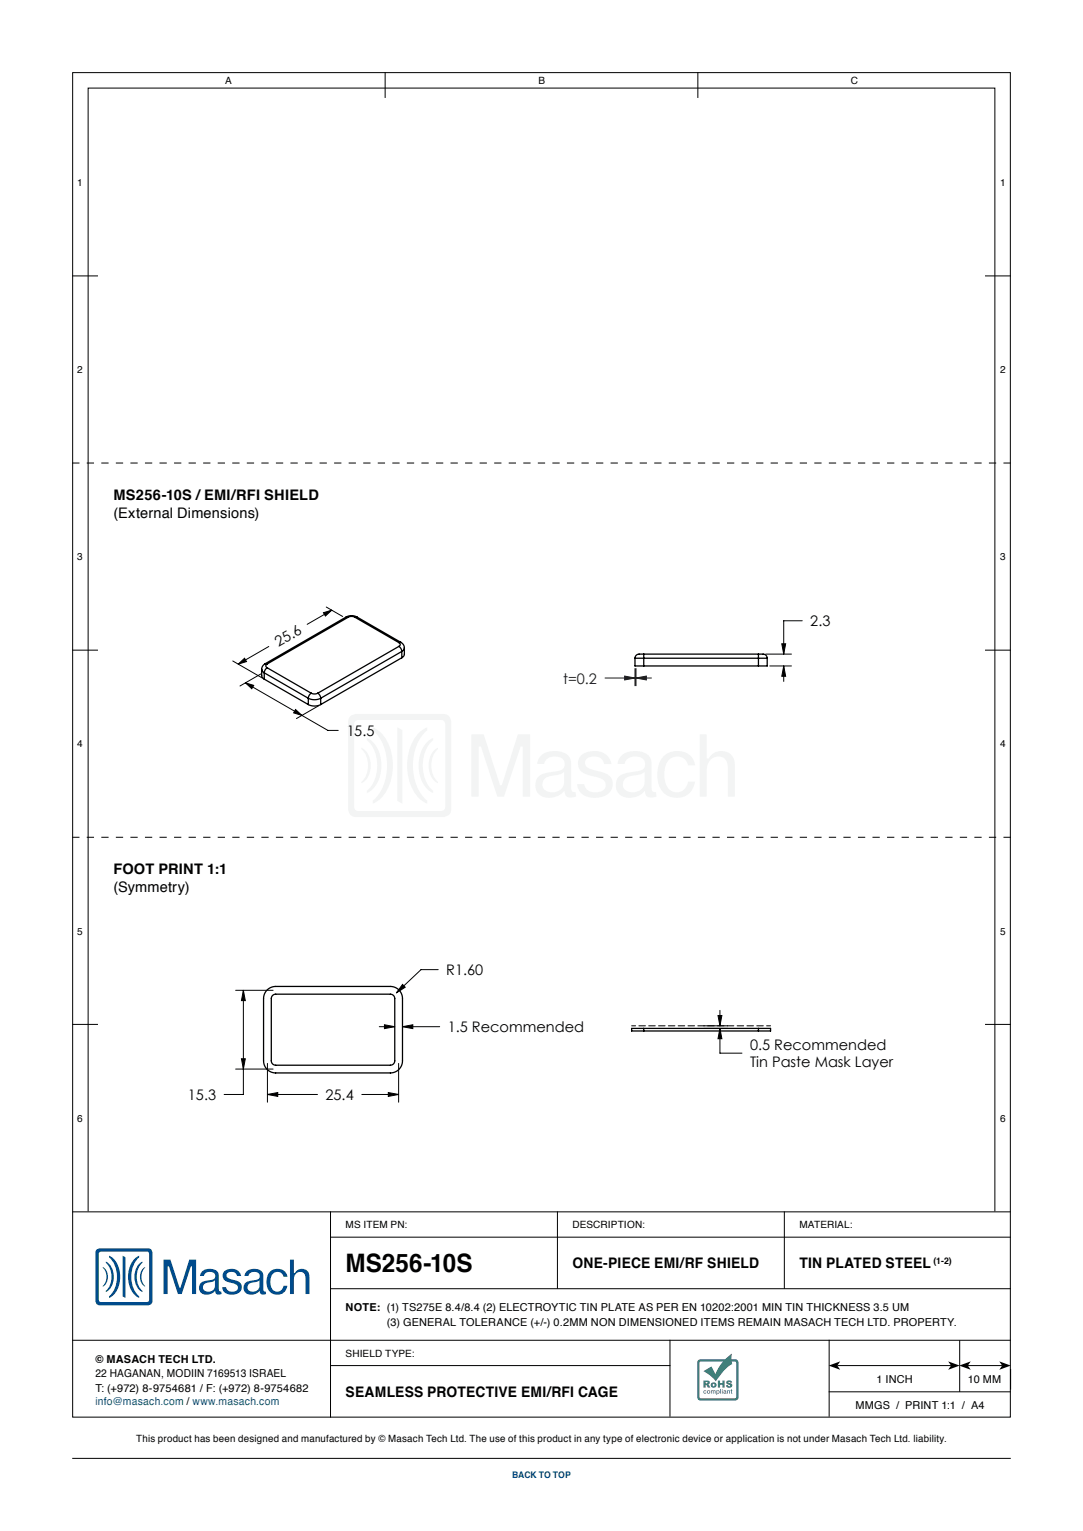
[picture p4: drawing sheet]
<svg xmlns="http://www.w3.org/2000/svg" width="210mm" height="297mm" viewBox="0 0 210 297" stroke-linecap="round" stroke-linejoin="round" font-family="sans-serif">
<path d="M14 89.8h182M14 162.4h182" fill="none" stroke="#000" stroke-width=".19" stroke-dasharray="1.4 1.4" stroke-linecap="butt"/>
<g fill="none" stroke="#000" stroke-width=".19">
<path d="M14.1 14.1h181.8v260.8h-181.8zM14 53.5h5M191 53.5h5M14 126.1h5M191 126.1h5M14 198.7h5M191 198.7h5M14 235.1h182M17.1 235v-217.9h175.8v217.9M108.1 235v15M152.1 235v15M14 260h182"/>
<path d="M64 250h132M64 240h132M129.9 259.9v14.9M160.8 259.9v14.9M186.1 260v10M64 264.9h66M160.7 270h35.3M162.4 264.9h22M187.7 264.9h6.6M14 282.9h182"/>
</g>
<path d="M160.7 264.9l2.2-.8-.5 .8 .5 .8zM186 264.9l2.2-.8-.5 .8 .5 .8zM183.9 264.1l2.2 .8-2.2 .8 .5-.8zM193.8 264.1l2.2 .8-2.2 .8 .5-.8z" fill="#000"/>
<g fill="#357d58">
<path d="M136.4 266l1.6-.9 .7 1.5a8.3 8.3 0 0 1 3.2-4 2.99 2.99 0 0 0 .1 2 9.5 9.5 0 0 0-3.2 3.4l-1.1-1.1z"/>
<path d="M139.2 267.8h.4v.5h.5v-.5h.4v1.4h-.4v-.6h-.5v.6h-.4z"/>
<path d="M141 267.9l.4-.1a.46 .46 0 0 1 .6 .4h-.4l-.2-.2-.2 .2a.55 .55 0 0 1 .7 .2 .55 .55 0 0 1-.1 .7 .67 .67 0 0 1-1-.4h.4a.21 .21 0 0 0 .2 .2 .21 .21 0 0 0 .2-.2 .7 .7 0 0 1-.7-.7z"/>
<path d="M136.4 267.8h.7a.39 .39 0 0 1 .5 .3 .39 .39 0 0 1-.3 .5l.4 .6h-.4l-.4-.6-.1 .6h-.4zM136.8 268.1v.3l.4-.1v-.2z"/>
<path d="M137.8 268.7a.55 .55 0 0 1 1.1 0 .55 .55 0 0 1-1.1 0zM138.2 268.7a.23 .23 0 0 0 .4 0 .23 .23 0 0 0-.4 0z"/>
<path d="M136.5 269.8a.31 .31 0 0 0 0 .5 .31 .31 0 0 0 .5-.2h-.2a.17 .17 0 0 1-.2 0 .17 .17 0 0 1 0-.2 .17 .17 0 0 1 .2 0h.2l-.2-.2zM137.1 270a.33 .33 0 0 0 .6 0 .33 .33 0 0 0-.6 0zM137.2 270a.2 .2 0 0 1 .4 0 .2 .2 0 0 1-.4 0zM137.9 269.7v.7h.1v-.5l.1-.1 .1 .6h.2l.1-.6 .1 .6h.1v-.5a.21 .21 0 0 0-.1-.2 .21 .21 0 0 0-.3 .1zM138.9 269.7v.9h.2v-.3a.3 .3 0 0 0 .4-.1 .3 .3 0 0 0 0-.4 .3 .3 0 0 0-.5 0zM139 270a.22 .22 0 0 1 .4 0 .22 .22 0 0 1-.4 0zM139.7 269.5v.9h.1v-.9zM140 269.5l.1 .1zM140 269.7v.7h.1v-.7zM140.3 269.8v.1l.3-.1 .1 .2a.24 .24 0 0 0-.4 0 .24 .24 0 0 0 .1 .3 .24 .24 0 0 0 .3 0l.2 .1-.1-.6zM140.4 270.1l.3-.1-.1 .3zM141 269.7v.7h.1v-.5l.2-.1 .1 .6h.1v-.5a.22 .22 0 0 0-.1-.2 .22 .22 0 0 0-.3 .1zM141.7 269.5l-.1 .3h.1l.1 .5 .2 .1-.1-.2 .1-.5z"/>
<path d="M135.3 264l-.1 7.1 .3 .5 7.1 .1 .5-.3 .1-7.1-.3-.5-7.1-.1zM135.7 264.2h7v7h-7z"/>
</g>
<g fill="#004b8c">
<path d="M21.1 243.6a4.7 4.7 0 0 1 2 5.7 3.8 3.8 0 0 1-2 2.5v-.3a5.4 5.4 0 0 0 0-7.6z"/>
<path d="M20.5 244.7a3.6 3.6 0 0 1 0 6v-.3a3.9 3.9 0 0 0 0-5.4z"/>
<path d="M19.9 245.8a2.32 2.32 0 0 1 0 3.8v-.2a2.51 2.51 0 0 0 0-3.5z"/>
<path d="M26 244.3l1-.7v.3a5.4 5.4 0 0 0 0 7.6v.3a4.7 4.7 0 0 1-2-5.7l.3-.7z"/>
<path d="M26.8 245.3l.8-.6v.3a3.9 3.9 0 0 0 0 5.4v.3a3.7 3.7 0 0 1-.8-5.4z"/>
<path d="M27.8 246l.3-.2v.1a2.51 2.51 0 0 0 0 3.5v.2a2.36 2.36 0 0 1-.3-3.6z"/>
<path d="M23.8 243.6l.5 .3v7.9l-.5-.3z"/>
<path d="M31.7 244.4h1.4l1.7 5.4h.2l1.7-5.4h1.3v6.6h-.8v-5.3h-.2l-1.8 5.3h-.7l-1.8-5.3h-.2v5.3h-.8z"/>
<path d="M56.2 244.4h.8v2.5h.2a1.49 1.49 0 0 1 1.7-.7 1.49 1.49 0 0 1 1.1 1.5v3.3h-.7v-3a1.12 1.12 0 0 0-1-1.3 1.12 1.12 0 0 0-1.3 1v3.3h-.8z"/>
<path d="M52.4 246.6a1.98 1.98 0 0 1 3.3 1.1h-.7a1.26 1.26 0 0 0-1.4-1 1.26 1.26 0 0 0-1.1 1.2 2.18 2.18 0 0 0 .8 2.6 1.22 1.22 0 0 0 1.7-1.1h.7a2.06 2.06 0 0 1-2.4 1.7 2.06 2.06 0 0 1-1.6-2.4 2.72 2.72 0 0 1 .7-2.1z"/>
<path d="M43.6 246.6a2.02 2.02 0 0 1 3.2 .9h-.8a1.09 1.09 0 0 0-1-.8 1.09 1.09 0 0 0-1.1 .7 1.57 1.57 0 0 0 1.6 .9 1.4 1.4 0 0 1 1.4 1.5 1.4 1.4 0 0 1-1.5 1.3 1.81 1.81 0 0 1-2.3-1.4h.7a1.26 1.26 0 0 0 1.1 .9 1.26 1.26 0 0 0 1.2-.7 1.09 1.09 0 0 0-1.2-1h-.1a1.42 1.42 0 0 1-1.4-.8 1.42 1.42 0 0 1 .2-1.5z"/>
<path d="M18.6 242.5l-.1 .5v9.4l.4 .7 .5 .1h9.3l.7-.3 .2-.5v-9.4l-.4-.7-.5-.1h-9.3zM19.3 242.9l.3-.1h8.9l.3 .1 .1 .3v8.9l-.1 .4-.3 .1h-8.9l-.3-.1-.2-.4v-8.9z"/>
<path d="M39.2 246.6a2.24 2.24 0 0 1 3.1 .3l.1 3.2 .1 .3 .4 .2 .1 .4-.4 .1a.67 .67 0 0 1-.9-.7 1.88 1.88 0 0 1-3 0 1.59 1.59 0 0 1 1.9-2l.1-.1a.84 .84 0 0 0 1-.8 .84 .84 0 0 0-1-.8 1.03 1.03 0 0 0-1.2 .8h-.7zM39.7 249.1a.87 .87 0 0 0-.3 1 .87 .87 0 0 0 1 .5 1.2 1.2 0 0 0 1.3-1.1v-1.1l-.4 .2z"/>
<path d="M47.9 246.6a2.24 2.24 0 0 1 3.1 .3l.1 3.2v.3l.4 .2 .1 .4-.4 .1a.67 .67 0 0 1-.9-.7 1.88 1.88 0 0 1-3 0 1.59 1.59 0 0 1 1.9-2l.1-.1a.84 .84 0 0 0 1.1-.8 .84 .84 0 0 0-1.1-.8 1.03 1.03 0 0 0-1.1 .8h-.8zM48.3 249.1a.87 .87 0 0 0-.2 1 .87 .87 0 0 0 .9 .5 1.2 1.2 0 0 0 1.3-1.1v-1.1l-.4 .2z"/>
</g>
<g fill="none" stroke="#000" stroke-width=".19">
<path d="M74.7 14v5M135.3 14v5M62.7 118.9l1.6-.5-1.2 1.1zM63.3 117.8l3.1 1.8M64.3 118.4l-4.7 2.7M45.1 128.2l5.8 3.3M46.2 128.8l1.2-1.1 .4 .6zM47.6 132.5l1.6 .5-.4 .6zM47.6 132.5l16 9.2h2M50.6 130.7l-4.1 2.4M52.1 125.4l-5.9 3.4M57.3 137.6l1.2 1.2-1.6-.5z"/>
<path d="M61.8 136.9l-4.3 2.5M148.5 126.9h5M149.3 129.2h4.2M151.6 124.9h.7l-.3 2zM152 129.2l.3 2h-.7zM152 129.2v3M155.6 120.4h-3.6v6.5M45.7 192.1h7.3M47.2 192.1l.4 2h-.8zM47.2 192.1v20.2h-3.7M73.5 199.2h3M74.5 198.8l2 .4-2 .3z"/>
<path d="M78 199.2l2-.4v.7zM78 199.2h7.3M78.1 191l.5 .5-1.7 1.1zM85 188.1h-3.4l-4.7 4.5M136.4 199h4.7M136.4 199.5h4.7M139.2 197h.8l-.4 2zM139.6 199.5l.4 2h-.8zM139.6 199.5v4.8h4.3M139.6 196v3M45.7 207.4h7.3M46.8 205.4h.8l-.4 2z"/>
<path d="M51.9 212.3l2-.4v.8zM51.9 212.3h9.7M51.9 206.3v7.5M70.2 212.3h7.1M75.3 211.9l2 .4-2 .4zM77.3 206.3v7.5M64.1 235v40M196 265.6v4"/>
</g>
<path d="M117.3 131.5h5.8M121.1 131.2l2 .3-2 .4zM123.1 129.7v3.3M123.3 131.5l2-.3v.7zM123.3 129.7v3.3M123.3 131.5h3" fill="none" stroke="#191924" stroke-width=".19"/>
<path d="M122.5 199h26.9" fill="none" stroke="#000" stroke-width=".19" stroke-dasharray="1.3 .6" stroke-dashoffset=".5"/>
<g fill="#000">
<path d="M62.7 118.9l1.6-.5-1.2 1.1zM46.2 128.8l1.2-1.1 .4 .6z"/>
<path d="M47.6 132.5l1.6 .5-.4 .6zM57.3 137.6l1.2 1.2-1.6-.5zM152 129.2l.3 2h-.7zM151.6 124.9h.7l-.3 2zM46.8 205.4h.8l-.4 2zM47.2 192.1l.4 2h-.8zM78.1 191l-1.2 1.6 1.7-1.1z"/>
<path d="M74.5 198.8l2 .4-2 .3zM78 199.2l2-.4v.7z"/>
<path d="M139.2 197h.8l-.4 2zM139.6 199.5l.4 2h-.8z"/>
<path d="M51.9 212.3l2-.4v.8zM75.3 211.9l2 .4-2 .4z"/>
</g>
<path d="M123.3 131.5l2-.3v.7zM121.1 131.2l2 .3-2 .4z" fill="#191924"/>
<g fill="none" stroke="#000" stroke-width=".25">
<path d="M67.1 119.7a2.2 2.2 0 0 1 2.1 0M67.1 119.7h.4M67.1 119.7l-15.7 9.1M67.5 119.7a1.41 1.41 0 0 1 1.3 0M67.5 119.7l-15.7 9.1M68.8 119.7l8.5 5M69.2 119.7h-.4M69.2 119.7l8.5 4.9M50.7 129.8l.1 .4 .4 .3M50.7 129.8l.1 1.5 .4 .4M51.2 130.5l8.6 5M51.2 130.5v1.2"/>
<path d="M51.2 131.7l8.6 5M51.4 128.8a1.22 1.22 0 0 0-.7 1M51.4 128.8h.4M51.8 128.8a.39 .39 0 0 0-.3 .4 .39 .39 0 0 0 .3 .3M51.8 129.5l-.4 .5-.2 .5M51.8 129.5l8.5 5M59.8 135.5a2.65 2.65 0 0 0 2.4 0M59.8 136.7a2.65 2.65 0 0 0 2.4 0M59.8 135.5v1.2M60.3 134.5l-.4 .4-.1 .6M60.3 134.5a1.41 1.41 0 0 0 1.3 0M61.6 134.5l.4 .4 .2 .6"/>
<path d="M62.2 135.5v1.2M77.3 124.7a.39 .39 0 0 1 .3 .3 .39 .39 0 0 1-.3 .4M77.3 125.4l.4 .4 .2 .6M77.3 125.4l-15.7 9.1M77.7 124.6a1.23 1.23 0 0 1 .7 1.1M77.7 124.6l-.4 .1M77.9 126.4l-15.7 9.1M77.9 126.4v1.2M77.9 127.6l-15.7 9.1M78.4 125.7l-.1 .3-.4 .4M78.4 125.7v1.4l-.5 .5M123.1 127.7h1.7"/>
<path d="M123.1 127.7v1.5h1.7M124.8 126.9v.8M124.8 126.9h-.8a.81 .81 0 0 0-.9 .8M124.8 126.9h22.3M124.8 127.7h22.3M124.8 127.7v1.5M124.8 129.2h22.3M147.1 126.9v.8M147.1 127.7h1.7M147.1 126.9h.8a.8 .8 0 0 1 .9 .8M147.1 127.7v1.5M148.8 127.7v1.5h-1.7"/>
<path d="M51.7 192.2l.9-.7 .9-.1h22.2a2.35 2.35 0 0 1 2.3 2.3v12.1a2.35 2.35 0 0 1-2.3 2.3h-22.2a2.35 2.35 0 0 1-2.4-2.3v-12.1l.2-.8zM52.9 193.1l.6-.2h22.2a.85 .85 0 0 1 .8 .8v12.1a.85 .85 0 0 1-.8 .8h-22.2a.85 .85 0 0 1-.9-.8v-12.1zM124.8 199.5h-2.3v.5h2.3M124.8 199.5v.5M124.8 199.5h22.3M147.1 199.5h2.3v.5h-2.3M147.1 199.5v.5M124.8 200h22.3"/>
</g>
<g fill="#f3f4f4">
<path d="M72.3 141.1a7.2 7.2 0 0 1 3.8 6.4 8.6 8.6 0 0 1-3.2 8.1l-.6 .3v-.6a9.7 9.7 0 0 0 2.1-10.4 7.2 7.2 0 0 0-2.1-3.2z"/>
<path d="M71.1 143.2a5.6 5.6 0 0 1 2.9 5.3 5.6 5.6 0 0 1-2.9 5.3v-.4a7 7 0 0 0 0-9.8z"/>
<path d="M70.1 145.1a4.2 4.2 0 0 1 1.1 5.8l-.7 .8-.4 .2v-.2a4.5 4.5 0 0 0 0-6.4z"/>
<path d="M81 142.4l1.2-1 .6-.3v.6a9.7 9.7 0 0 0-2.1 10.4 7.2 7.2 0 0 0 2.1 3.2v.6a7.2 7.2 0 0 1-3.8-6.4 9.6 9.6 0 0 1 2-7.1z"/>
<path d="M82.9 143.9l1.1-.7v.4a7 7 0 0 0 0 9.8v.4a5.6 5.6 0 0 1-2.8-5.3 6.5 6.5 0 0 1 1.7-4.6z"/>
<path d="M84.1 145.6l.8-.5v.2a4.5 4.5 0 0 0 0 6.4v.2a4.2 4.2 0 0 1-1.1-5.8z"/>
<path d="M77 141.1l1 .5v14.3l-1-.5z"/>
<path d="M91.4 142.5h2.4l3.2 9.8h.3l3.1-9.8h2.4v12h-1.4v-9.7h-.5l-3.2 9.7h-1.3l-3.1-9.7h-.5v9.7h-1.4z"/>
<path d="M135.7 142.5h1.3v4.6h.4a2.73 2.73 0 0 1 4.9 .1l.2 1.3v6h-1.4v-5.4a1.99 1.99 0 0 0-1.5-2.3 1.99 1.99 0 0 0-2.3 1.4l-.3 1.2v5.1h-1.3z"/>
<path d="M128.7 146.7a3.6 3.6 0 0 1 6.1 1.8h-1.4a2.22 2.22 0 0 0-2.1-1.8 2.22 2.22 0 0 0-2.2 1.7 4.8 4.8 0 0 0 .9 4.9 2.19 2.19 0 0 0 3.4-1.7h1.4a3.7 3.7 0 0 1-3.9 3.2 3.7 3.7 0 0 1-3.4-3.6 5.5 5.5 0 0 1 1.2-4.5z"/>
<path d="M112.5 146.7a4 4 0 0 1 5.4 0l.3 .6 .4 .9h-1.5a1.85 1.85 0 0 0-2.5-1.4 1.22 1.22 0 0 0-1.2 1.2 1.22 1.22 0 0 0 1.2 1.2l.6 .2a7.7 7.7 0 0 1 3.1 1.2 2.51 2.51 0 0 1-1.7 4 3.9 3.9 0 0 1-4.4-1.4l-.3-1.1h1.4a2.24 2.24 0 0 0 3.2 1.4 1.35 1.35 0 0 0 1-1.4 1.35 1.35 0 0 0-1.3-1.2l-1.1-.3a6.5 6.5 0 0 1-2.5-1.1 2.31 2.31 0 0 1-.1-2.8z"/>
<path d="M67.9 139l-.3 .4-.1 .7v17a1.52 1.52 0 0 0 1.6 1.4h17a1.52 1.52 0 0 0 1.4-1.6v-17a1.52 1.52 0 0 0-1.6-1.4h-16.8l-.8 .2zM68.8 140l.7-.3h16l.5 .1 .3 .7v16l-.1 .5-.7 .3h-16l-.5-.1-.3-.7v-16z"/>
<path d="M105.1 146.4a4.4 4.4 0 0 1 5.1 .2l.4 .6 .1 .9 .1 5.2a.66 .66 0 0 0 .8 .4l.1 .8-.2 .1a1.34 1.34 0 0 1-2.1-1.2 3.7 3.7 0 0 1-4.9 .7 2.46 2.46 0 0 1-.6-2.6 2.46 2.46 0 0 1 2.1-1.6l1.6-.2a2 2 0 0 0 1.8-1 1.56 1.56 0 0 0-1.9-1.9 1.84 1.84 0 0 0-2 1.4h-1.4a2.73 2.73 0 0 1 1-1.8zM105.7 151a1.57 1.57 0 0 0-.4 1.9 1.57 1.57 0 0 0 1.8 .8 2.12 2.12 0 0 0 2.3-2v-2a6.3 6.3 0 0 1-2.9 .9z"/>
<path d="M120.6 146.4a4.4 4.4 0 0 1 5.2 .2l.4 .6 .1 .9 .1 5.2a.66 .66 0 0 0 .8 .4l.1 .8-.2 .1a1.34 1.34 0 0 1-2.1-1.2 3.7 3.7 0 0 1-4.9 .7 2.46 2.46 0 0 1-.6-2.6 2.46 2.46 0 0 1 2.1-1.6l1.6-.2a2 2 0 0 0 1.8-1 1.56 1.56 0 0 0-1.9-1.9 1.84 1.84 0 0 0-2 1.4h-1.4a2.73 2.73 0 0 1 .9-1.8zM121.3 151a1.57 1.57 0 0 0-.4 1.9 1.57 1.57 0 0 0 1.8 .8 2.12 2.12 0 0 0 2.3-2v-2a6.3 6.3 0 0 1-2.9 .9z"/>
</g>
<text font-size="4.9" x="67" y="246.8">MS256-10S</text>
<g font-size="2.8">
<text x="22" y="97">MS256-10S / EMI/RFI SHIELD</text>
<text x="22" y="100.5">(External Dimensions)</text>
<text x="54" y="125.6" transform="rotate(-30 54 125.6)">25.6</text>
<text x="157.1" y="121.5">2.3</text>
<text x="67.1" y="142.8">15.5</text>
<text x="22" y="169.5">FOOT PRINT 1:1</text>
<text x="22" y="173">(Symmetry)</text>
<text x="86.5" y="189.2">R1.60</text>
<text x="86.8" y="200.2">1.5 Recommended</text>
<text x="145.4" y="203.7">0.5 Recommended</text>
<text x="145.4" y="207.1">Tin Paste Mask Layer</text>
<text x="36.4" y="213.4">15.3</text>
<text x="63.1" y="213.4">25.4</text>
<text x="111" y="246">ONE-PIECE EMI/RF SHIELD</text>
<text x="155" y="246">TIN PLATED STEEL</text>
<text x="67" y="271.1">SEAMLESS PROTECTIVE EMI/RFI CAGE</text>
</g>
<text font-size="2.8" fill="#191924" x="109.2" y="132.6">t=0.2</text>
<g font-size="2.1">
<text x="67" y="254.4">NOTE: (1) TS275E 8.4/8.4 (2) ELECTROYTIC TIN PLATE AS PER EN 10202:2001 MIN TIN THICKNESS 3.5 UM</text>
<text x="75" y="257.2">(3) GENERAL TOLERANCE (+/-) 0.2MM NON DIMENSIONED ITEMS REMAIN MASACH TECH LTD. PROPERTY.</text>
<text x="18.5" y="264.4">© MASACH TECH LTD.</text>
<text x="18.5" y="267.2">22 HAGANAN, MODIIN 7169513 ISRAEL</text>
<text x="169.9" y="268.4">1 INCH</text>
<text x="187.7" y="268.4">10 MM</text>
<text x="18.5" y="270">T: (+972) 8-9754681 / F: (+972) 8-9754682</text>
<text x="165.9" y="273.3">MMGS / PRINT 1:1 / A4</text>
</g>
<text font-size="2.1" fill="#004b8c" x="18.5" y="272.5">info@masach.com / www.masach.com</text>
<g font-size="1.9">
<text x="43.7" y="16.3">A</text>
<text x="104.4" y="16.3">B</text>
<text x="165" y="16.3">C</text>
<text x="15" y="36.1">1</text>
<text x="194" y="36.1">1</text>
<text x="15" y="72.4">2</text>
<text x="194" y="72.4">2</text>
<text x="15" y="108.7">3</text>
<text x="194" y="108.7">3</text>
<text x="15" y="145">4</text>
<text x="194" y="145">4</text>
<text x="15" y="181.3">5</text>
<text x="194" y="181.3">5</text>
<text x="15" y="217.8">6</text>
<text x="194" y="217.8">6</text>
<text x="67" y="238.3">MS ITEM PN:</text>
<text x="111" y="238.3">DESCRIPTION:</text>
<text x="155" y="238.3">MATERIAL:</text>
<text x="67" y="263.2">SHIELD TYPE:</text>
<text x="26.4" y="279.7">This product has been designed and manufactured by © Masach Tech Ltd. The use of this product in any type of electronic device or application is not under Masach Tech Ltd. liability.</text>
</g>
<text font-size="1.8" x="181" y="245.3">(1-2)</text>
<text font-size="1.8" fill="#004b8c" x="99.3" y="286.7">BACK TO TOP</text>
</svg>
